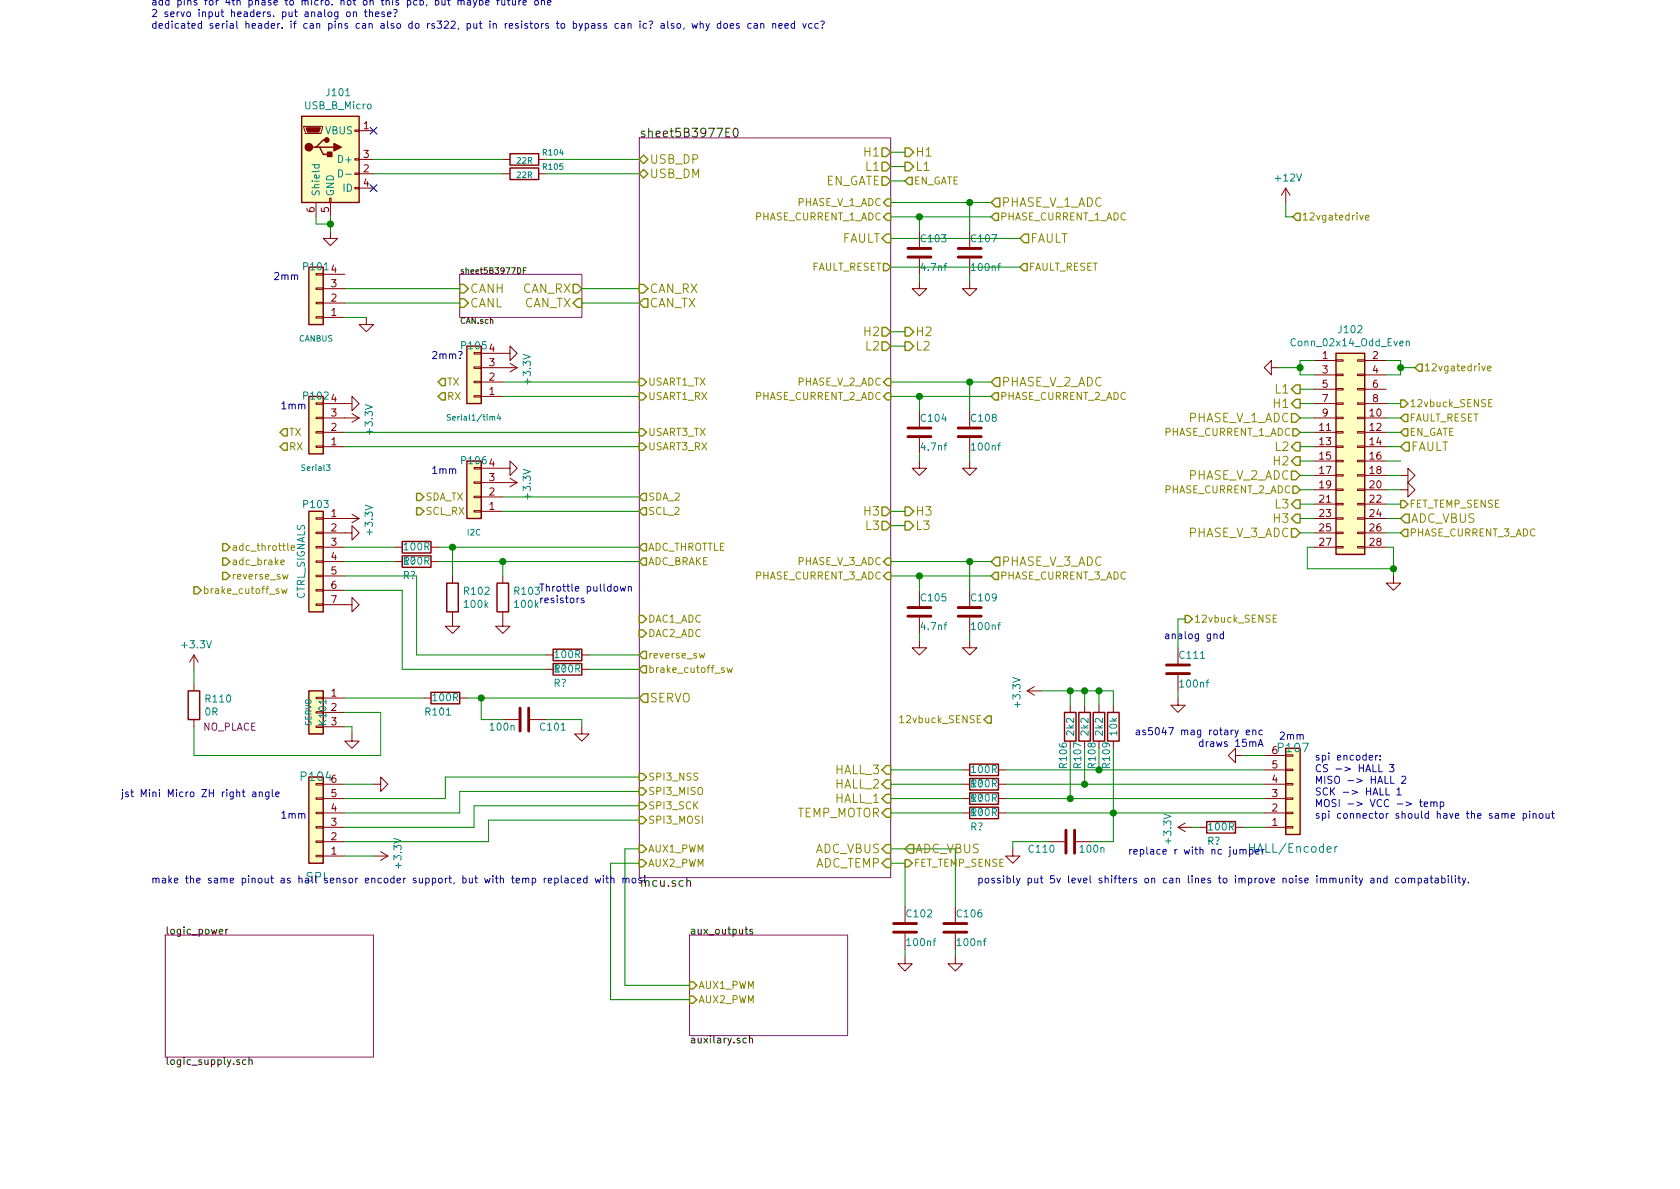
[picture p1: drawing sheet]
<svg xmlns="http://www.w3.org/2000/svg" width="297mm" height="210mm" viewBox="0 0 297 210" stroke-linecap="round" stroke-linejoin="round" font-family="sans-serif">
<g fill="#ffffc2" stroke="#ffffc2" stroke-width=".18">
<path d="M227.3 132.3h2.6v15.3h-2.6z"/>
<path d="M54.6 122.2h2.5v7.6h-2.5z"/>
<path d="M54.6 47.2h2.5v10.2h-2.5z"/>
<path d="M53.3 20.6h10.2v15.2h-10.2z"/>
<path d="M54.6 90.4h2.5v17.8h-2.5z"/>
<path d="M54.6 70.1h2.5v10.2h-2.5z"/>
<path d="M82.5 81.5h2.6v10.2h-2.6z"/>
<path d="M54.6 137.4h2.5v15.2h-2.5z"/>
<path d="M82.5 61.2h2.6v10.2h-2.6z"/>
<path d="M236.2 62.5h5.1v35.5h-5.1z"/>
</g>
<g fill="none" stroke="#840000" stroke-width=".25">
<path d="M53.3 20.6h10.2v15.2h-10.2zM55.9 26h.6l.6 1.3h1.3M56.5 26h2.6M57.8 24.8h-.7l-1.2 1.2h-.7M90.2 27.2h5v2h-5zM90.2 29.7h5v2h-5zM54.6 47.2h2.5v10.2h-2.5zM54.6 70.1h2.5v10.2h-2.5zM82.5 61.2h2.6v10.2h-2.6zM236.2 62.5h5.1v35.5h-5.1zM54.6 90.4h2.5v17.8h-2.5zM71.1 95.8h5.1v2h-5.1z"/>
<path d="M71.1 98.3h5.1v2h-5.1zM82.5 81.5h2.6v10.2h-2.6zM79 103.1h2v5.1h-2zM87.9 103.1h2v5.1h-2zM97.8 114.8h5.1v2h-5.1zM97.8 117.3h5.1v2.1h-5.1zM33.3 122.2h2v5h-2zM54.6 122.2h2.5v7.6h-2.5zM54.6 137.4h2.5v15.2h-2.5zM76.2 122.4h5.1v2.1h-5.1zM171.4 137.7h5.1v2h-5.1zM171.4 135.1h5.1v2.1h-5.1z"/>
<path d="M188.2 126h2v5.1h-2zM190.8 126h2v5.1h-2zM193.3 126h2v5.1h-2zM195.8 126h2.1v5.1h-2.1zM227.3 132.3h2.6v15.3h-2.6zM171.4 142.7h5.1v2.1h-5.1zM171.4 140.2h5.1v2h-5.1zM213.4 145.3h5v2h-5z"/>
</g>
<g fill="none" stroke="#840000" stroke-width=".18">
<path d="M53.7 22.3h3.3v.3l-.2 1h-2.8zM55.9 35.8v2.5M58.3 35h.2v.8h-.2zM58.4 35.8v2.5M62.7 33.1h.8v.3h-.8zM62.7 30.6h.8v.3h-.8zM62.7 28.1h.8v.2h-.8zM62.7 23h.8v.2h-.8zM63.5 28.2h2.5M63.5 30.7h2.5M63.5 23.1h2.5M63.5 33.3h2.5"/>
<path d="M88.9 28.2h1.3M88.9 30.7h1.3M95.2 28.2h1.3M95.2 30.7h1.3M227.3 33.3l-.7 1.2M227.3 33.3v2.5M227.3 33.3l.8 1.2M55.9 48.4h1.2v.2h-1.2zM55.9 50.9h1.2v.3h-1.2zM55.9 53.5h1.2v.2h-1.2zM55.9 56h1.2v.3h-1.2zM57.1 56.1h3.9"/>
<path d="M57.1 53.6h3.9M57.1 51h3.9M57.1 48.5h3.9M58.4 40.9v1.3h1.3l-1.3 1.2-1.3-1.2h1.3M64.8 56.1v1.3h1.2l-1.2 1.3-1.3-1.3h1.3M162.6 49.8v1.2h1.2l-1.2 1.3-1.3-1.3h1.3M162.6 40.9v2.8M162.6 45.7v2.8M171.4 49.8v1.2h1.3l-1.3 1.3-1.2-1.3h1.2M171.4 40.9v2.8M171.4 45.7v2.8M55.9 71.2h1.2v.3h-1.2z"/>
<path d="M55.9 73.8h1.2v.2h-1.2zM55.9 76.3h1.2v.3h-1.2zM55.9 78.9h1.2v.2h-1.2zM57.1 71.4h5.1v-1.3l1.3 1.3-1.3 1.2v-1.2M57.1 79h3.9M57.1 76.4h3.9M57.1 73.9h6.4M62.2 73.1l1.3 .8M63.5 73.9l-1.3 .8M83.8 62.4h1.3v.2h-1.3zM83.8 64.9h1.3v.2h-1.3zM83.8 67.4h1.3v.3h-1.3z"/>
<path d="M83.8 70h1.3v.2h-1.3zM85.1 62.5h5.1v-1.3l1.2 1.3-1.2 1.2v-1.2M85.1 70.1h3.8M85.1 67.6h3.8M85.1 65h6.3M90.2 64.3l1.2 .7M91.4 65l-1.2 .8M162.6 72.6v2.8M162.6 77.5v2.8M171.4 72.6v2.8M171.4 77.5v2.8M224.8 65v-1.3l-1.3 1.3 1.3 1.3v-1.3h1.3"/>
<path d="M232.4 79h3.8M232.4 76.4h3.8M232.4 73.9h3.8M232.4 71.4h3.8M232.4 63.7h3.8M232.4 66.3h3.8M232.4 68.8h3.8M236.2 78.9h1.3v.2h-1.3zM236.2 76.3h1.3v.3h-1.3zM236.2 73.8h1.3v.2h-1.3zM236.2 71.2h1.3v.3h-1.3zM236.2 68.7h1.3v.3h-1.3z"/>
<path d="M236.2 66.2h1.3v.2h-1.3zM236.2 63.6h1.3v.3h-1.3zM240 78.9h1.3v.2h-1.3zM240 76.3h1.3v.3h-1.3zM240 73.8h1.3v.2h-1.3zM240 71.2h1.3v.3h-1.3zM240 68.7h1.3v.3h-1.3zM240 66.2h1.3v.2h-1.3zM240 63.6h1.3v.3h-1.3zM241.3 79h3.8M241.3 76.4h3.8M241.3 73.9h3.8"/>
<path d="M241.3 71.4h3.8M241.3 63.7h3.8M241.3 66.3h3.8M241.3 68.8h3.8M55.9 99.2h1.2v.2h-1.2zM55.9 96.6h1.2v.3h-1.2zM55.9 94.1h1.2v.3h-1.2zM55.9 91.6h1.2v.2h-1.2zM57.1 94.2h5.1v-1.2l1.3 1.2-1.3 1.3v-1.3M57.1 91.7h6.4M57.1 96.8h3.9M57.1 99.3h3.9"/>
<path d="M62.2 90.9l1.3 .8M63.5 91.7l-1.3 .8M69.8 96.8h1.3M69.8 99.3h1.3M76.2 96.8h1.3M76.2 99.3h1.3M83.8 82.7h1.3v.2h-1.3zM83.8 85.2h1.3v.3h-1.3zM83.8 87.8h1.3v.2h-1.3zM83.8 90.3h1.3v.2h-1.3zM85.1 82.8h5.1v-1.3l1.2 1.3-1.2 1.3v-1.3M85.1 85.3h6.3"/>
<path d="M85.1 90.4h3.8M85.1 87.9h3.8M90.2 84.6l1.2 .7M91.4 85.3l-1.2 .8M162.6 81.5v1.3h1.2l-1.2 1.3-1.3-1.3h1.3M171.4 81.5v1.3h1.3l-1.3 1.3-1.2-1.3h1.2M232.4 91.7h3.8M232.4 94.2h3.8M232.4 96.8h3.8M232.4 81.5h3.8M232.4 84.1h3.8M232.4 86.6h3.8"/>
<path d="M232.4 89.1h3.8M236.2 96.6h1.3v.3h-1.3zM236.2 94.1h1.3v.3h-1.3zM236.2 91.6h1.3v.2h-1.3zM236.2 89h1.3v.3h-1.3zM236.2 86.5h1.3v.2h-1.3zM236.2 83.9h1.3v.3h-1.3zM236.2 81.4h1.3v.3h-1.3zM240 96.6h1.3v.3h-1.3zM240 94.1h1.3v.3h-1.3zM240 91.6h1.3v.2h-1.3zM240 89h1.3v.3h-1.3z"/>
<path d="M240 86.5h1.3v.2h-1.3zM240 83.9h1.3v.3h-1.3zM240 81.4h1.3v.3h-1.3zM241.3 91.7h3.8M241.3 94.2h3.8M241.3 96.8h3.8M241.3 81.5h3.8M241.3 84.1h3.8M241.3 86.6h3.8M241.3 89.1h3.8M247.6 84.1h1.3v-1.3l1.3 1.3-1.3 1.2v-1.2M247.6 86.6h1.3v-1.3l1.3 1.3-1.3 1.3v-1.3"/>
<path d="M34.3 115.8v2.6M34.3 115.8l-.8 1.3M34.3 115.8l.8 1.3M55.9 106.8h1.2v.3h-1.2zM55.9 104.3h1.2v.2h-1.2zM55.9 101.7h1.2v.3h-1.2zM57.1 106.9h5.1v-1.2l1.3 1.2-1.3 1.3v-1.3M57.1 101.8h3.9M57.1 104.4h3.9M80 108.2v2.5h1.3l-1.3 1.3-1.3-1.3h1.3M80 101.8v1.3M88.9 108.2v2.5h1.3l-1.3 1.3-1.3-1.3h1.3"/>
<path d="M88.9 101.8v1.3M96.5 115.8h1.3M96.5 118.4h1.3M102.9 115.8h1.2M102.9 118.4h1.2M162.6 113.3v1.2h1.2l-1.2 1.3-1.3-1.3h1.3M162.6 104.4v2.8M162.6 109.2v2.8M171.4 113.3v1.2h1.3l-1.3 1.3-1.2-1.3h1.2M171.4 104.4v2.8M171.4 109.2v2.8M208.3 114.5v2.8"/>
<path d="M208.3 119.4v2.8M246.4 101.8v1.3h1.2l-1.2 1.3-1.3-1.3h1.3M34.3 120.9v1.3M34.3 127.2v1.3M55.9 128.4h1.2v.2h-1.2zM55.9 123.3h1.2v.3h-1.2zM57.1 138.7h3.9M57.1 123.4h3.9M57.1 126h3.9M57.1 128.5h3.9M62.2 129.8v1.3h1.3l-1.3 1.2-1.2-1.2h1.2M66 138.7h1.3v1.2l1.3-1.2-1.3-1.3v1.3"/>
<path d="M74.9 123.4h1.3M81.3 123.4h1.2M88.9 127.2h2.8M93.7 127.2h2.8M102.9 128.5v1.3h-1.3l1.3 1.3 1.2-1.3h-1.2M170.2 138.7h1.2M170.2 136.1h1.2M176.5 138.7h1.3M176.5 136.1h1.3M181.6 122.2h2.5M181.6 122.2l1.3 .7M182.9 121.4l-1.3 .8"/>
<path d="M189.2 124.7v1.3M191.8 124.7v1.3M194.3 124.7v1.3M196.8 124.7v1.3M208.3 123.4v1.3h1.2l-1.2 1.3-1.3-1.3h1.3M218.4 133.6v1.3l-1.2-1.3 1.2-1.3v1.3h1.3M223.5 138.7h3.8M223.5 136.1h3.8M223.5 133.6h3.8M227.3 136h1.3v.3h-1.3zM227.3 138.6h1.3v.2h-1.3zM55.9 141.1h1.2v.2h-1.2z"/>
<path d="M55.9 143.6h1.2v.3h-1.2zM55.9 146.2h1.2v.2h-1.2zM55.9 148.7h1.2v.3h-1.2zM55.9 151.3h1.2v.2h-1.2zM57.1 146.3h3.9M57.1 143.8h3.9M57.1 141.2h3.9M57.1 148.8h3.9M57.1 151.4h3.9M66 151.4h2.6M67.3 150.6l1.3 .8M68.6 151.4l-1.3 .7"/>
<path d="M170.2 143.8h1.2M170.2 141.2h1.2M176.5 143.8h1.3M176.5 141.2h1.3M179.1 150.1v1.3h1.2l-1.2 1.2-1.3-1.2h1.3M185.4 148.8h2.8M190.2 148.8h2.8M208.3 146.3h2.5M208.3 146.3l1.2 .8M209.5 145.5l-1.2 .8M212.1 146.3h1.3M218.4 146.3h1.3"/>
<path d="M223.5 146.3h3.8M223.5 143.8h3.8M223.5 141.2h3.8M227.3 141.1h1.3v.2h-1.3zM227.3 143.6h1.3v.3h-1.3zM227.3 146.2h1.3v.2h-1.3zM160 169.2v1.2h1.3l-1.3 1.3-1.3-1.3h1.3M160 160.3v2.8M160 165.1v2.8M168.9 169.2v1.2h1.3l-1.3 1.3-1.3-1.3h1.3M168.9 160.3v2.8M168.9 165.1v2.8"/>
</g>
<path d="M55.2 29.1h1.2M55.7 29.1l-.1 .4 .2 .2 .6-.1v-.5M59.9 30a.64 .64 0 0 1 .7 .7 .64 .64 0 0 1-.7 .6zM61.1 30.8h1M79.7 73.3l-.6 .1a.42 .42 0 0 0 .5 .5v.4h-.5M88.2 73.2l-.3 .8h.6M88.4 73.6v.7M248.6 60.4l.2-.1 .3 .1 .1 .8M248.6 60.3v.9M236 149.7v1M236.5 149.7l-.3 .1-.2 .2" fill="none" stroke="#008484" stroke-width=".18"/>
<path d="M113 24.4h44.5v130.8h-44.5zM81.3 48.5h21.6v7.6h-21.6zM29.2 165.3h36.8v21.6h-36.8zM121.9 165.3h28v17.8h-28z" fill="none" stroke="#840084" stroke-width=".18"/>
<g fill="none" stroke="#000" stroke-width=".18">
<path d="M128.3 23.4h.6M129.1 22.7h-.8v1.5h.8M129.8 22.8l.3-.1a.97 .97 0 0 1 0 1.5 .84 .84 0 0 1-.3-1.4zM91.5 47.3a.51 .51 0 0 1 .6 .5 .51 .51 0 0 1-.6 .6zM92.5 47.8h.4M93 47.3h-.5v1.1M121.4 155.8h.1a.37 .37 0 0 1 .6 .1v.8M38.8 164.7l.6-.1-.1-.2-.4-.1-.1 .2v.6h.5M39.9 164.3v.9M40.3 164.3l-.3 .1-.1 .2M131.7 164.3h.5M131.9 163.9v1.1l.3 .2"/>
<path d="M133 164.4l-.3-.1-.1 .2v.2l.4 .1v.3h-.4M43.5 187.4h-.4l-.2 .2 .1 .6h.5M44 187.5l.2-.1h.3l.1 .8M44 187v1.2M132 183.6h-.4l-.2 .2 .1 .6h.5M132.5 183.7l.2-.1h.3v.8M132.5 183.2v1.2"/>
</g>
<g fill="none" stroke="#848400" stroke-width=".25">
<path d="M113 30.7l.8-.7 .8 .7-.8 .8zM113 28.2l.8-.8 .8 .8-.8 .8zM156 28.7h.7l.8 .8-.8 .7h-.7zM156 26.2h.7l.8 .7-.8 .8h-.7zM156 31.2h.7l.8 .8-.8 .8h-.7zM156.8 35.2h.7v1.2h-.7l-.6-.6zM156.8 37.7h.7v1.3h-.7l-.6-.7zM160 28.7h.8l.7 .8-.7 .7h-.8zM160 26.2h.8l.7 .7-.7 .8h-.8zM160.7 31.4h.6v1.2h-.6l-.7-.6zM175.3 38.3l.6-.6h.6v1.3h-.6zM176 35h.8v1.6h-.8l-.7-.8z"/>
<path d="M229.2 37.7h.7v1.3h-.7l-.6-.7zM81.3 50.3h.7l.8 .7-.8 .8h-.7zM81.3 52.8h.7l.8 .8-.8 .8h-.7zM101.3 50.3h.8l.8 .7-.8 .8h-.8zM102.1 52.8h.8v1.6h-.8l-.8-.8zM113 50.3h.8l.8 .7-.8 .8h-.8zM113.8 52.8h.8v1.6h-.8l-.8-.8zM156 42.2l.7-.8h.8v1.5h-.8zM156 57.9h.7l.8 .8-.8 .7h-.7zM156.2 46.6h.6l.7 .6-.7 .7h-.6zM160 57.9h.8l.7 .8-.7 .7h-.8zM180.3 42.2l.8-.8h.8v1.5h-.8z"/>
<path d="M181 46.6h.6v1.3h-.6l-.7-.7zM50.2 78.4h.6v1.2h-.6l-.7-.6zM50.2 75.8h.6v1.3h-.6l-.7-.7zM77.5 70.1l.6-.6h.6v1.2h-.6zM78.1 66.9h.6v1.3h-.6l-.6-.6zM113 78.4h.7l.6 .6-.6 .6h-.7zM113 75.8h.7l.6 .6-.6 .7h-.7zM113 69.5h.7l.6 .6-.6 .6h-.7zM113 66.9h.7l.6 .7-.6 .6h-.7zM156 60.4h.7l.8 .8-.8 .8h-.7zM156.8 66.9h.7v1.3h-.7l-.6-.6zM156.8 69.5h.7v1.2h-.7l-.6-.6z"/>
<path d="M160 60.4h.8l.7 .8-.7 .8h-.8zM175.3 70.1l.6-.6h.6v1.2h-.6zM176 66.8h.8v1.5h-.8l-.7-.7zM228.3 73.1h.8l.8 .8-.8 .8h-.8zM228.6 75.8h.6l.7 .6-.7 .7h-.6zM229.1 78.2h.8v1.6h-.8l-.8-.8zM229.1 68.1h.8v1.5h-.8l-.8-.8zM229.1 70.6h.8v1.5h-.8l-.8-.7zM247.6 76.4l.7-.6h.6v1.3h-.6zM247.6 70.7h.7l.6 .7-.6 .6h-.7zM248.3 73.3h.6v1.2h-.6l-.7-.6zM248.4 78.2h.8v1.6h-.8l-.8-.8z"/>
<path d="M250.2 65l.6-.6h.7v1.3h-.7zM39.4 96.1h.6l.6 .7-.6 .6h-.6zM39.4 98.7h.6l.6 .6-.6 .6h-.6zM73.7 87.2h.6l.6 .7-.6 .6h-.6zM73.7 89.8h.6l.6 .6-.6 .7h-.6zM113.7 87.2h.6v1.3h-.6l-.7-.6zM113.7 89.8h.6v1.3h-.6l-.7-.7zM113.7 96.1h.6v1.3h-.6l-.7-.6zM113.7 98.7h.6v1.2h-.6l-.7-.6zM156 92.2h.7l.8 .8-.8 .7h-.7zM156 89.7h.7l.8 .7-.8 .8h-.7zM156.8 98.7h.7v1.2h-.7l-.6-.6z"/>
<path d="M160 92.2h.8l.7 .8-.7 .7h-.8zM160 89.7h.8l.7 .7-.7 .8h-.8zM176 98.5h.8v1.6h-.8l-.7-.8zM228.3 83.3h.8l.8 .8-.8 .7h-.8zM228.3 93.5h.8l.8 .7-.8 .8h-.8zM228.6 86h.6l.7 .6-.7 .6h-.6zM229.1 88.4h.8v1.5h-.8l-.8-.8zM229.1 90.9h.8v1.6h-.8l-.8-.8zM229.1 80.8h.8v1.5h-.8l-.8-.8zM247.6 88.5h.7l.6 .6-.6 .7h-.7zM248.3 93.6h.6v1.3h-.6l-.7-.7zM248.4 90.9h.8v1.6h-.8l-.8-.8z"/>
<path d="M34.3 103.8h.6l.7 .6-.7 .6h-.6zM39.4 101.2h.6l.6 .6-.6 .7h-.6zM113 108.8h.7l.6 .7-.6 .6h-.7zM113 111.4h.7l.6 .6-.6 .6h-.7zM113.7 115.2h.6v1.3h-.6l-.7-.7zM113.7 117.7h.6v1.3h-.6l-.7-.6zM156.8 101.2h.7v1.3h-.7l-.6-.7zM175.3 101.8l.6-.6h.6v1.3h-.6zM209.5 108.8h.7l.6 .7-.6 .6h-.7zM113 139.3h.7l.6 .6-.6 .7h-.7zM113 136.8h.7l.6 .6-.6 .6h-.7zM113.8 122.7h.8v1.5h-.8l-.8-.8z"/>
<path d="M156 136.1l.7-.7h.8v1.5h-.8zM156.7 137.9h.8v1.5h-.8l-.7-.7zM174.6 126.6h.7v1.3h-.7l-.6-.7zM113 144.4h.7l.6 .6-.6 .7h-.7zM113 141.9h.7l.6 .6-.6 .6h-.7zM113 149.5h.7l.6 .6-.6 .6h-.7zM113 152h.7l.6 .6-.6 .7h-.7zM156.7 140.5h.8v1.5h-.8l-.7-.8zM156.7 143h.8v1.5h-.8l-.7-.7zM156.7 151.9h.8v1.5h-.8l-.7-.8zM156.7 149.3h.8v1.6h-.8l-.7-.8zM160 152h.7l.6 .6-.6 .7h-.7z"/>
<path d="M160.8 149.3h.7v1.6h-.7l-.8-.8zM121.9 173.6h.7l.6 .6-.6 .7h-.7zM121.9 176.1h.7l.6 .7-.6 .6h-.7z"/>
</g>
<g fill="none" stroke="#008400" stroke-width=".18">
<path d="M55.9 38.3v1.3h2.5M58.4 38.3v2.6M66 30.7h22.9M66 28.2h22.9M96.5 30.7h16.5M96.5 28.2h16.5M157.5 38.3h17.8M157.5 35.8h17.8M157.5 26.9h2.5M157.5 29.5h2.5M157.5 32h2.5M162.6 38.3v2.6"/>
<path d="M171.4 35.8v5.1M227.3 35.8v2.5h1.3M61 53.6h20.3M61 51h20.3M61 56.1h3.8M102.9 53.6h10.1M102.9 51h10.1M157.5 58.7h2.5M157.5 42.2h22.8M157.5 47.2h22.8M162.6 48.5v1.3M171.4 48.5v1.3"/>
<path d="M61 76.4h52M61 79h52M88.9 67.6h24.1M88.9 70.1h24.1M157.5 67.6h17.8M157.5 70.1h17.8M157.5 61.2h2.5M162.6 70.1v2.5M171.4 67.6v5M226.1 65h3.8M229.9 76.4h2.5M229.9 79h2.5"/>
<path d="M229.9 73.9h2.5M229.9 71.4h2.5M229.9 68.8h2.5M232.4 63.7h-2.5v2.6h2.5M245.1 76.4h2.5M245.1 79h2.5M245.1 73.9h2.5M245.1 71.4h2.5M245.1 63.7h2.5v2.6h-2.5M247.6 65h2.6M61 96.8h8.8M61 99.3h8.8"/>
<path d="M77.5 96.8h35.5M77.5 99.3h35.5M80 96.8v5M88.9 99.3v2.5M88.9 87.9h24.1M88.9 90.4h24.1M157.5 99.3h17.8M157.5 90.4h2.5M157.5 93h2.5M162.6 80.3v1.2M171.4 80.3v1.2M171.4 99.3v5.1"/>
<path d="M229.9 81.5h2.5M229.9 84.1h2.5M229.9 86.6h2.5M229.9 89.1h2.5M229.9 91.7h2.5M229.9 94.2h2.5M232.4 96.8h-1.3v3.8h15.3M245.1 96.8h1.3v5M245.1 81.5h2.5M245.1 84.1h2.5M245.1 86.6h2.5M245.1 89.1h2.5"/>
<path d="M245.1 91.7h2.5M245.1 94.2h2.5M34.3 118.4v2.5M61 101.8h12.7v14h22.8M61 104.4h10.1v14h25.4M104.1 115.8h8.9M104.1 118.4h8.9M157.5 101.8h17.8M162.6 101.8v2.6M162.6 112v1.3M171.4 112v1.3M209.5 109.5h-1.2v5"/>
<path d="M61 126h6.3v7.6h-33v-5.1M61 138.7h5M61 123.4h13.9M61 128.5h1.2v1.3M82.5 123.4h30.5M85.1 123.4v3.8h3.8M96.5 127.2h6.4v1.3M113 137.4h-34.3v3.8h-17.7M113 139.9h-31.7v3.9h-20.3M157.5 136.1h12.7M157.5 138.7h12.7M177.8 136.1h45.7"/>
<path d="M177.8 138.7h45.7M184.1 122.2h12.7v2.5M189.2 122.2v2.5M189.2 132.3v8.9M191.8 122.2v2.5M191.8 132.3v6.4M194.3 122.2v2.5M194.3 132.3v3.8M196.8 132.3v16.5h-3.8M208.3 122.2v1.2M219.7 133.6h3.8M61 151.4h5"/>
<path d="M113 145h-26.6v3.8h-25.4M113 142.5h-29.2v3.8h-22.8M113 150.1h-2.5v24.1h11.4M113 152.6h-5.1v24.2h14M157.5 141.2h12.7M157.5 143.8h12.7M157.5 150.1h11.4v10.2M157.5 152.6h2.5v7.7M177.8 141.2h45.7M177.8 143.8h45.7M185.4 148.8h-6.3v1.3M210.8 146.3h1.3"/>
<path d="M219.7 146.3h3.8M160 167.9v1.3M168.9 167.9v1.3"/>
</g>
<g fill="none" stroke="#840000" stroke-width=".51">
<path d="M160.5 45.5h4.1M160.5 43.9h4.1M169.4 45.5h4.1M169.4 43.9h4.1M160.5 77.2h4.1M160.5 75.7h4.1M169.4 77.2h4.1M169.4 75.7h4.1M160.5 109h4.1M160.5 107.4h4.1M169.4 109h4.1M169.4 107.4h4.1"/>
<path d="M206.2 119.1h4.1M206.2 117.6h4.1M91.9 125.2v4.1M93.5 125.2v4.1M188.5 146.8v4.1M190 146.8v4.1M158 164.8h4.1M158 163.3h4.1M166.9 164.8h4M166.9 163.3h4"/>
</g>
<g fill="#008400" stroke="#008400" stroke-width=".25">
<circle cx="194.3" cy="136.1" r=".51"/>
<circle cx="191.8" cy="138.7" r=".51"/>
<circle cx="189.2" cy="141.2" r=".51"/>
<circle cx="58.4" cy="39.6" r=".51"/>
<circle cx="196.9" cy="143.8" r=".51"/>
<circle cx="85.1" cy="123.4" r=".51"/>
<circle cx="189.2" cy="122.2" r=".51"/>
<circle cx="191.8" cy="122.2" r=".51"/>
<circle cx="194.3" cy="122.2" r=".51"/>
<circle cx="80" cy="96.8" r=".51"/>
<circle cx="88.9" cy="99.3" r=".51"/>
<circle cx="246.4" cy="100.6" r=".51"/>
<circle cx="171.5" cy="99.3" r=".51"/>
<circle cx="171.5" cy="67.6" r=".51"/>
<circle cx="171.5" cy="35.8" r=".51"/>
<circle cx="162.6" cy="101.8" r=".51"/>
<circle cx="162.6" cy="38.3" r=".51"/>
<circle cx="162.6" cy="70.1" r=".51"/>
<circle cx="247.7" cy="65" r=".51"/>
<circle cx="229.9" cy="65" r=".51"/>
</g>
<g fill="none" stroke="#0000c2" stroke-width=".18">
<path d="M84.8 0v.9M88 -.1v1M89.9 0v.7l.3 .2M61.4 2.2l.3-.1 .2 .2v.4l-.2 .2h-.3l-.1-.2zM62.5 2.2l.2-.1 .3 .1v.7M62.5 2.1v.8M64.4 2.1h.5M64.6 1.7v1.1l.3 .1M65.3 2.2l.2-.1 .3 .1 .1 .7M65.3 1.7v1.2M66.4 2.5l.6-.1v-.2l-.4-.1-.2 .2 .1 .6h.5M68 2.2l-.3-.1-.2 .2 .1 .2 .4 .1v.3h-.5"/>
<path d="M68.5 2.5l.6-.1v-.2l-.4-.1-.2 .2 .1 .6h.5M69.6 1.7h.4l.2 .1-.4 .7M69.8 2.8v.1M81.5 .2l.2-.1h.3l.1 .8M82.7 .1h.5v.8M83.2 .3l-.4 .1-.2 .2 .1 .2h.5M83.7 .1l.3 .8M84.3 .1l-.4 1.1-.2 .1M84.8 .1h.3l.3 .2-.1 .5h-.5M85.9 .5l.6-.2-.1-.2h-.3l-.2 .1v.6h.5M87.8 .1h.5M88.7 .1l.1 .7 .3 .1 .2-.1"/>
<path d="M89.3 .1v.8M89.7 .1h.5M90.6 .1l.1 .7 .3 .1 .1-.1M91.1 .1v.8M91.7 .1v.8M92.1 .1l-.4 .2M92.5 .5l.6-.2-.1-.2h-.3l-.2 .1v.6h.5M94.6 .1h.3l.3 .2-.1 .5-.3 .1-.2-.1-.1-.5zM95.7 .2l.2-.1h.3l.1 .8M95.7 .1v.8M96.8 .5l.6-.2v-.2h-.4l-.2 .1 .1 .6h.5M119.7 4.3l.2-.1 .4 .1v.5l-.1 .1-.3 .1-.2-.1z"/>
<path d="M121 4.9l-.2 .3M122.4 4.2l.2 .8 .2-.6 .3 .6 .2-.8M123.8 4.3l.2-.1h.3v.8M123.8 3.7v1.3M124.8 4.2l.3 .8M125.4 4.2l-.4 1.1-.2 .1M127.4 4.2h-.3l-.3 .2 .1 .5h.5M127.4 3.7v1.3M128.1 4.2h.3l.2 .1-.1 .6-.3 .1-.2-.2zM129.1 4.6l.6-.1v-.3h-.4l-.2 .1 .1 .6h.5M130.7 4.2h-.3l-.2 .1 .1 .2 .4 .1v.3h-.5M132.8 4.2h-.4l-.2 .2 .1 .5h.5"/>
<path d="M133.3 4.2h.5l.1 .8M133.9 4.5h-.4l-.2 .2v.2h.6M134.5 4.3l.2-.1h.3l.1 .8M134.5 4.2v.8M136.6 4.3l.2-.1h.3l.1 .8M136.6 4.2v.8M137.7 4.6l.6-.1v-.3h-.4l-.2 .1 .1 .6h.5M138.8 4.6l.6-.1-.1-.3h-.3l-.2 .1 .1 .6h.4M140.5 4.2h-.4l-.2 .2 .1 .5h.5M140.5 3.7v1.3M141.9 4.2l.3 .8 .3-.8M143.6 4.2h-.4l-.2 .2 .1 .5h.5"/>
<path d="M144.7 4.2h-.4l-.2 .2 .1 .5h.5M145.1 3.8l.5-.1 .1 .2-.3 .6M145.4 4.9v.1M81.1 62.2l.4-.1 .2 .2-.3 .6M103.2 105.8h-.3l-.2 .1 .1 .2 .4 .1v.3h-.5M109.7 103.7l.2 .8 .2-.6 .3 .6 .2-.8M111.1 103.8l.2-.1 .3 .1v.7M111.1 103.7v.8M214.6 112.2l.2-.1 .3 .1 .1 .7M216.3 112.2l-.3-.1-.3 .2 .1 .6h.5M216.3 111.7v1.2M43 139.6v1.1l.3 .2"/>
<path d="M48.1 139.6v1.1l.2 .2M200.9 129.2h.5l.1 .7M201.5 129.4l-.4 .1-.2 .1v.3h.6M202.5 129.2l-.3-.1-.2 .2 .1 .2 .4 .1v.3h-.5M203.7 128.7h-.6l-.1 .6 .5-.1 .3 .2v.3l-.3 .2-.5-.1M212.7 131.2h-.4l-.2 .2 .1 .5h.5M223.2 129.2l-.4-.1-.2 .2 .1 .6h.5M242.1 134l.6-.1-.1-.3h-.3l-.2 .2v.6h.5M243.2 133.6v.8M243.6 133.6l-.4 .2M243.8 135.2v1.3h.6M244 134.3v.1"/>
<path d="M244 133.6v.2M245.1 139.3v1.3h.6M245.7 135.2h.8l-.5 .5 .4 .1 .1 .4-.3 .3-.5-.2M245.9 137.3v1.2h.6M247 139.7l.3-.4v1.3M247.8 137.4l.5-.1 .3 .3-.8 .9h.8M42.8 140h.5M44.7 140.1h.5v.8M45.2 140.4h-.4l-.2 .2 .2 .3 .4-.1M45.8 140.2l.2-.2 .3 .1 .1 .8M45.8 140v.9M47.5 140v1.1l-.2 .2-.3-.1"/>
<path d="M47.5 140.1l-.3-.1-.3 .3 .1 .5h.5M48.7 140.5l.7-.1-.1-.3-.4-.1-.2 .2 .1 .6h.5M96.2 155.3v.8M96.6 155.3l-.4 .2M97 155.7l.6-.1-.1-.3h-.4l-.1 .2v.6h.5M98.1 155.3h.4l.2 .2-.1 .6h-.5M98.1 155.3v1.3M99.2 154.9v1.1l.2 .1M99.9 155.3h.5l.1 .8M100.5 155.6h-.5l-.2 .2 .1 .3h.6M101.6 155.3h-.4l-.2 .2 .1 .6h.5M102.1 155.7l.6-.1-.1-.3h-.3l-.2 .2 .1 .6h.4"/>
<path d="M103.8 155.3h-.4l-.2 .2 .1 .6h.5M103.8 154.9v1.2M105.2 155.3l.3 .8 .2-.6 .3 .6 .2-.8M106.7 154.9v.1M106.7 155.3v.8M107.1 155.3h.5M107.3 154.9v1.1l.3 .1M108 155.4l.2-.1h.3l.1 .8M108 154.9v1.2M110.1 155.4l.2-.1h.3l.1 .8M110.1 155.3v.8M110.7 155.5l.1-.2h.4v.8"/>
<path d="M111.8 155.4l.2-.1h.3l.1 .2-.1 .6h-.3l-.2-.1zM219.2 150.3l.2-.1 .3 .1 .1 .7M219.2 150.2v.8M219.8 150.4l.2-.2 .3 .1v.7M240.9 155.3l-.4 1.1-.2 .2M242.4 155.3h.5v.8M242.9 155.6h-.4l-.2 .2 .1 .3h.5M243.5 155.4l.2-.1h.3l.1 .8M243.5 155.3v.8M245.2 155.3h-.3l-.3 .2 .2 .6h.4M245.2 154.9v1.2M247 140.6h.7"/>
<path d="M247.3 155.3h-.3l-.3 .2 .2 .6h.4M248 155.3h.3l.1 .1v.7h-.3l-.3-.2zM249 155.4l.2-.1h.3l.1 .8M249 155.3v.8M249.6 155.5l.2-.2h.3v.8M250.7 155.3h.4l.2 .2-.1 .6h-.5M250.7 155.3v1.3M251 141.8h.5M251.2 141.4v1.1l.3 .1M251.8 142.2l.6-.1v-.2l-.4-.1-.2 .2 .1 .6h.5M251.9 155.3h.5v.8M252.4 155.6h-.4l-.2 .2 .1 .3h.5"/>
<path d="M252.9 155.3h.4M253 141.9l.2-.1 .3 .1v.7M253 141.8v.8M253 154.9v1.1l.3 .1M253.5 142l.2-.2 .3 .1 .1 .7M253.8 155.3h.5v.8M254.3 155.6h-.4l-.2 .2 .2 .3h.4M254.7 141.9l.3-.1 .3 .2-.2 .6h-.4M254.7 141.8v1.3M254.9 155.3h.4l.2 .2-.1 .6h-.5M254.9 154.9v1.2M256.1 154.9v.1"/>
<path d="M256.1 155.3v.8M256.7 154.9v1.1l.1 .1M257.3 154.9v.1M257.3 155.3v.8M257.8 155.3h.4M257.9 154.9v1.1l.3 .1M258.5 155.3l.4 .8M259.2 155.3l-.5 1.1-.2 .2M259.6 156v.1M266.1 144l.2-.1h.3v.8M267.2 144.3l.6-.1-.1-.3h-.3l-.2 .1 .1 .6h.4M269.3 143.9h.4l.2 .2-.1 .5h-.5"/>
<path d="M269.3 143.9v1.2M270.5 143.4v.2M270.5 143.9v.8M271.1 144l.1-.1h.4v.8M271.1 143.9v.8M272.3 143.9h.3l.2 .2-.1 .5-.3 .1-.3-.2zM273.4 143.9v.7l.3 .1 .2-.1M273.9 143.9v.8M274.3 143.9h.5M274.5 143.4v1.1l.3 .2"/>
</g>
<g fill="#840000" stroke="#840000" stroke-width=".25">
<path d="M57.9 26.9h.8v.8h-.8z"/>
<path d="M59.1 25.4l1.2 .6-1.2 .7z"/>
<circle cx="54.6" cy="26" r=".63"/>
<circle cx="57.8" cy="24.8" r=".38"/>
</g>
<path d="M54.1 22.6h2.5l-.2 .8h-2z" fill="#840000" stroke="#840000" stroke-width=".18"/>
<path d="M65.4 32.7l1.2 1.2M65.4 22.5l1.2 1.2M66.6 32.7l-1.2 1.2M66.6 22.5l-1.2 1.2" fill="none" stroke="#000084" stroke-width=".18"/>
<g fill="none" stroke="#848400" stroke-width=".18">
<path d="M240.4 38.1l.3 .8 .3-.8M241.4 38.5l.6-.1v-.3h-.4l-.2 .1 .1 .7h.5M262 64.7l.3 .9 .3-.9M263 65.1l.6-.1v-.2l-.4-.1-.2 .2 .1 .6h.5M263.2 71.3h.4M263.8 70.7h-.6v1.2h.6M49.7 99.4l.6-.1-.1-.2-.3-.1-.2 .2v.6h.5M50.9 96.1v1l.2 .2M51.5 96.9l.6-.1-.1-.3h-.3l-.2 .2v.6h.5M49.3 104.2l-.3-.1-.2 .2 .1 .2 .4 .1v.3h-.5M49.8 104.1l.2 .8 .3-.6 .2 .6 .2-.8M50 101.6l.2 .8 .2-.6 .3 .6 .2-.8"/>
<path d="M123.6 115.5l.3 .9 .2-.6 .3 .6 .2-.9M128 118.1h-.3l-.1 .2v.1l.4 .2v.3h-.4M128.5 118.1l.3 .8 .2-.6 .3 .6 .2-.8M225.1 109.4h.4M225.7 108.8h-.6v1.2h.6M159.1 126.9l.3-.4v1.3M159.1 127.8h.7"/>
</g>
<g font-size="2.1">
<text x="113" y="24.3">sheet5B3977E0</text>
<text x="113" y="156.8">mcu.sch</text>
</g>
<g font-size="2.1" fill="#848400">
<text x="114.8" y="29">USB_DP</text>
<text x="153" y="27.7">H1</text>
<text x="161.8" y="27.7">H1</text>
<text x="114.8" y="31.5">USB_DM</text>
<text x="145.7" y="32.8">EN_GATE</text>
<text x="153.2" y="30.2">L1</text>
<text x="161.8" y="30.2">L1</text>
<text x="177" y="36.6">PHASE_V_1_ADC</text>
<text x="148.7" y="42.9">FAULT</text>
<text x="182.1" y="42.9">FAULT</text>
<text x="83.1" y="51.8">CANH</text>
<text x="92.4" y="51.8">CAN_RX</text>
<text x="114.8" y="51.8">CAN_RX</text>
<text x="83.1" y="54.4">CANL</text>
<text x="92.6" y="54.4">CAN_TX</text>
<text x="114.8" y="54.4">CAN_TX</text>
<text x="153" y="59.4">H2</text>
<text x="161.8" y="59.4">H2</text>
<text x="153.2" y="62">L2</text>
<text x="161.8" y="62">L2</text>
<text x="177" y="68.3">PHASE_V_2_ADC</text>
<text x="225.6" y="69.6">L1</text>
<text x="210.1" y="74.7">PHASE_V_1_ADC</text>
<text x="225.4" y="72.1">H1</text>
<text x="225.4" y="82.3">H2</text>
<text x="225.6" y="79.8">L2</text>
<text x="249.4" y="79.8">FAULT</text>
<text x="210.1" y="84.8">PHASE_V_2_ADC</text>
<text x="225.6" y="89.9">L3</text>
<text x="153" y="91.2">H3</text>
<text x="153.2" y="93.7">L3</text>
<text x="161.8" y="93.7">L3</text>
<text x="161.8" y="91.2">H3</text>
<text x="210.1" y="95">PHASE_V_3_ADC</text>
<text x="225.4" y="92.5">H3</text>
<text x="249.4" y="92.5">ADC_VBUS</text>
<text x="177" y="100.1">PHASE_V_3_ADC</text>
<text x="114.8" y="124.2">SERVO</text>
<text x="147.7" y="136.9">HALL_3</text>
<text x="147.7" y="142">HALL_1</text>
<text x="147.7" y="139.4">HALL_2</text>
<text x="140.7" y="144.5">TEMP_MOTOR</text>
<text x="144" y="153.4">ADC_TEMP</text>
<text x="144" y="150.9">ADC_VBUS</text>
<text x="161.8" y="150.9">ADC_VBUS</text>
</g>
<g font-size="2.1" fill="#008484">
<text x="226.1" y="133">P107</text>
<text x="53.4" y="138.1">P104</text>
</g>
<g font-size="2.1" fill="#0000c2">
<text x="54.2" y="155.9">SPI</text>
<text x="221.2" y="150.8">HALL/Encoder</text>
</g>
<g font-size="1.8" fill="#0000c2">
<text x="26.7" y="1">add pins for 4th phase to micro. not on this pcb, but maybe future one</text>
<text x="26.7" y="3">2 servo input headers. put analog on these?</text>
<text x="26.7" y="5.1">dedicated serial header. if can pins can also do rs322, put in resistors to bypass can ic? also, why does can need vcc?</text>
<text x="48.3" y="49.5">2mm</text>
<text x="76.2" y="63.5">2mm?</text>
<text x="49.5" y="72.4">1mm</text>
<text x="76.2" y="83.8">1mm</text>
<text x="95.2" y="104.6">Throttle pulldown</text>
<text x="95.2" y="106.7">resistors</text>
<text x="205.7" y="113">analog gnd</text>
<text x="204.4" y="130">as5047 mag rotary enc</text>
<text x="226.1" y="130.8">2mm</text>
<text x="213.1" y="132.1">draws 15mA</text>
<text x="232.4" y="134.5">spi encoder:</text>
<text x="232.4" y="136.5">CS -&gt; HALL 3</text>
<text x="20.8" y="141">jst Mini Micro ZH right angle</text>
<text x="232.4" y="138.6">MISO -&gt; HALL 2</text>
<text x="232.4" y="140.7">SCK -&gt; HALL 1</text>
<text x="232.4" y="142.7">MOSI -&gt; VCC -&gt; temp</text>
<text x="49.5" y="144.8">1mm</text>
<text x="232.4" y="144.8">spi connector should have the same pinout</text>
<text x="199.4" y="151.1">replace r with nc jumper</text>
<text x="26.7" y="156.2">make the same pinout as hall sensor encoder support, but with temp replaced with mosi</text>
<text x="172.7" y="156.2">possibly put 5v level shifters on can lines to improve noise immunity and compatability.</text>
</g>
<g font-size="1.8" fill="#008484">
<text x="57.9" y="17">J101</text>
<text x="54" y="19.3">USB_B_Micro</text>
<text x="57.6" y="23.7">VBUS</text>
<text x="60.2" y="28.8">D+</text>
<text x="56.5" y="34.8" transform="rotate(-90 56.5 34.8)">Shield</text>
<text x="59.1" y="34.8" transform="rotate(-90 59.1 34.8)">GND</text>
<text x="60.7" y="33.9">ID</text>
<text x="225.6" y="32.1">+12V</text>
<text x="53.8" y="47.8">P101</text>
<text x="163" y="42.8">C103</text>
<text x="163" y="47.9">4.7nf</text>
<text x="171.9" y="42.8">C107</text>
<text x="172" y="47.9">100nf</text>
<text x="236.8" y="58.9">J102</text>
<text x="81.7" y="61.8">P105</text>
<text x="228.7" y="61.2">Conn_02x14_Odd_Even</text>
<text x="53.8" y="70.7">P102</text>
<text x="93.9" y="67.7" transform="rotate(-90 93.9 67.7)">+3.3V</text>
<text x="65.9" y="76.6" transform="rotate(-90 65.9 76.6)">+3.3V</text>
<text x="163" y="74.6">C104</text>
<text x="171.9" y="74.6">C108</text>
<text x="81.7" y="82.1">P106</text>
<text x="163" y="79.7">4.7nf</text>
<text x="172" y="79.7">100nf</text>
<text x="53.8" y="89.8">P103</text>
<text x="93.9" y="88.1" transform="rotate(-90 93.9 88.1)">+3.3V</text>
<text x="65.9" y="94.4" transform="rotate(-90 65.9 94.4)">+3.3V</text>
<text x="71.2" y="99.9">R?</text>
<text x="71.6" y="97.3">100R</text>
<text x="71.6" y="99.9">100R</text>
<text x="53.9" y="106.1" transform="rotate(-90 53.9 106.1)">CTRL_SIGNALS</text>
<text x="71.2" y="102.4">R?</text>
<text x="82.2" y="105.2">R102</text>
<text x="82.2" y="107.5">100k</text>
<text x="91.1" y="105.2">R103</text>
<text x="91.1" y="107.5">100k</text>
<text x="163" y="106.3">C105</text>
<text x="171.9" y="106.3">C109</text>
<text x="163" y="111.4">4.7nf</text>
<text x="172" y="111.4">100nf</text>
<text x="32.3" y="114.6">+3.3V</text>
<text x="97.9" y="118.9">R?</text>
<text x="98.2" y="116.4">100R</text>
<text x="98.2" y="118.9">100R</text>
<text x="208.7" y="116.5">C111</text>
<text x="36.5" y="124.2">R110</text>
<text x="76.6" y="124">100R</text>
<text x="97.9" y="121.5">R?</text>
<text x="180.4" y="124.9" transform="rotate(-90 180.4 124.9)">+3.3V</text>
<text x="208.8" y="121.6">100nf</text>
<text x="36.3" y="126.5">0R</text>
<text x="57.7" y="128.1" transform="rotate(-90 57.7 128.1)">K101</text>
<text x="75.4" y="126.5">R101</text>
<text x="86.8" y="129.2">100n</text>
<text x="95.7" y="129.2">C101</text>
<text x="189.9" y="130" transform="rotate(-90 189.9 130)">2k2</text>
<text x="192.5" y="130" transform="rotate(-90 192.5 130)">2k2</text>
<text x="195" y="130" transform="rotate(-90 195 130)">2k2</text>
<text x="197.5" y="130" transform="rotate(-90 197.5 130)">10k</text>
<text x="171.9" y="136.7">100R</text>
<text x="188.6" y="135.7" transform="rotate(-90 188.6 135.7)">R106</text>
<text x="191.2" y="135.7" transform="rotate(-90 191.2 135.7)">R107</text>
<text x="193.7" y="135.7" transform="rotate(-90 193.7 135.7)">R108</text>
<text x="196.3" y="135.7" transform="rotate(-90 196.3 135.7)">R109</text>
<text x="58.6" y="138.4">6</text>
<text x="171.6" y="141.8">R?</text>
<text x="171.6" y="139.2">R?</text>
<text x="171.9" y="141.8">100R</text>
<text x="171.9" y="139.2">100R</text>
<text x="171.6" y="146.9">R?</text>
<text x="171.6" y="144.3">R?</text>
<text x="171.9" y="144.3">100R</text>
<text x="207.1" y="149" transform="rotate(-90 207.1 149)">+3.3V</text>
<text x="213.5" y="149.4">R?</text>
<text x="213.8" y="146.9">100R</text>
<text x="71" y="153.3" transform="rotate(-90 71 153.3)">+3.3V</text>
<text x="182" y="150.8">C110</text>
<text x="191.1" y="150.8">100n</text>
<text x="160.4" y="162.2">C102</text>
<text x="160.5" y="167.3">100nf</text>
<text x="169.3" y="162.2">C106</text>
<text x="169.4" y="167.3">100nf</text>
</g>
<g font-size="1.8" fill="#840000">
<text x="64.3" y="22.9">1</text>
<text x="64.3" y="27.9">3</text>
<text x="64.3" y="30.5">2</text>
<text x="64.3" y="33">4</text>
<text x="55.6" y="37.6" transform="rotate(-90 55.6 37.6)">6</text>
<text x="58.2" y="37.6" transform="rotate(-90 58.2 37.6)">5</text>
<text x="58.6" y="53.3">2</text>
<text x="58.6" y="50.8">3</text>
<text x="58.6" y="48.3">4</text>
<text x="58.6" y="55.9">1</text>
<text x="86.5" y="64.8">3</text>
<text x="86.5" y="62.2">4</text>
<text x="233.8" y="63.5">1</text>
<text x="242.7" y="63.5">2</text>
<text x="58.6" y="71.1">4</text>
<text x="86.5" y="69.8">1</text>
<text x="86.5" y="67.3">2</text>
<text x="233.8" y="66">3</text>
<text x="233.8" y="68.6">5</text>
<text x="233.8" y="71.1">7</text>
<text x="242.7" y="66">4</text>
<text x="242.7" y="68.6">6</text>
<text x="242.7" y="71.1">8</text>
<text x="58.6" y="76.2">2</text>
<text x="58.6" y="73.7">3</text>
<text x="233.3" y="76.2">11</text>
<text x="233.8" y="73.7">9</text>
<text x="242.2" y="73.7">10</text>
<text x="242.2" y="76.2">12</text>
<text x="58.6" y="78.7">1</text>
<text x="86.5" y="82.5">4</text>
<text x="233.3" y="78.7">13</text>
<text x="233.3" y="81.3">15</text>
<text x="233.3" y="83.8">17</text>
<text x="242.2" y="78.7">14</text>
<text x="242.2" y="81.3">16</text>
<text x="242.2" y="83.8">18</text>
<text x="86.5" y="87.6">2</text>
<text x="86.5" y="85.1">3</text>
<text x="233.3" y="86.4">19</text>
<text x="233.3" y="88.9">21</text>
<text x="242.2" y="86.4">20</text>
<text x="242.2" y="88.9">22</text>
<text x="58.6" y="91.4">1</text>
<text x="58.6" y="94">2</text>
<text x="86.5" y="90.2">1</text>
<text x="233.3" y="91.4">23</text>
<text x="233.3" y="94">25</text>
<text x="242.2" y="91.4">24</text>
<text x="242.2" y="94">26</text>
<text x="58.6" y="96.5">3</text>
<text x="58.6" y="99.1">4</text>
<text x="58.6" y="101.6">5</text>
<text x="233.3" y="96.5">27</text>
<text x="242.2" y="96.5">28</text>
<text x="58.6" y="104.1">6</text>
<text x="58.6" y="106.7">7</text>
<text x="58.6" y="123.2">1</text>
<text x="58.6" y="125.7">2</text>
<text x="58.6" y="128.3">3</text>
<text x="224.9" y="135.9">5</text>
<text x="224.9" y="133.3">6</text>
<text x="58.6" y="143.5">4</text>
<text x="58.6" y="141">5</text>
<text x="224.9" y="143.5">2</text>
<text x="224.9" y="141">3</text>
<text x="224.9" y="138.4">4</text>
<text x="58.6" y="148.6">2</text>
<text x="58.6" y="146">3</text>
<text x="224.9" y="146">1</text>
<text x="58.6" y="151.1">1</text>
</g>
<g font-size="1.8" fill="#848400">
<text x="161.5" y="32.6">EN_GATE</text>
<text x="133.5" y="39">PHASE_CURRENT_1_ADC</text>
<text x="140.9" y="36.4">PHASE_V_1_ADC</text>
<text x="176.8" y="39">PHASE_CURRENT_1_ADC</text>
<text x="230.1" y="39">12vgatedrive</text>
<text x="143.3" y="47.9">FAULT_RESET</text>
<text x="181.9" y="47.9">FAULT_RESET</text>
<text x="251.7" y="65.7">12vgatedrive</text>
<text x="79" y="70.7">RX</text>
<text x="79" y="68.2">TX</text>
<text x="114.6" y="70.7">USART1_RX</text>
<text x="114.6" y="68.2">USART1_TX</text>
<text x="133.5" y="70.7">PHASE_CURRENT_2_ADC</text>
<text x="140.9" y="68.2">PHASE_V_2_ADC</text>
<text x="176.8" y="70.7">PHASE_CURRENT_2_ADC</text>
<text x="51.1" y="77.1">TX</text>
<text x="114.6" y="77.1">USART3_TX</text>
<text x="205.8" y="77.1">PHASE_CURRENT_1_ADC</text>
<text x="249.2" y="74.5">FAULT_RESET</text>
<text x="249.2" y="77.1">EN_GATE</text>
<text x="249.2" y="72">12vbuck_SENSE</text>
<text x="51.1" y="79.6">RX</text>
<text x="114.6" y="79.6">USART3_RX</text>
<text x="75.2" y="88.5">SDA_TX</text>
<text x="114.6" y="88.5">SDA_2</text>
<text x="205.8" y="87.2">PHASE_CURRENT_2_ADC</text>
<text x="249.2" y="89.8">FET_TEMP_SENSE</text>
<text x="75.2" y="91.1">SCL_RX</text>
<text x="114.6" y="91.1">SCL_2</text>
<text x="249.2" y="94.9">PHASE_CURRENT_3_ADC</text>
<text x="40.9" y="97.4">adc_throttle</text>
<text x="40.9" y="99.9">adc_brake</text>
<text x="114.6" y="97.4">ADC_THROTTLE</text>
<text x="114.6" y="99.9">ADC_BRAKE</text>
<text x="140.9" y="99.9">PHASE_V_3_ADC</text>
<text x="35.8" y="105">brake_cutoff_sw</text>
<text x="40.9" y="102.5">reverse_sw</text>
<text x="133.5" y="102.5">PHASE_CURRENT_3_ADC</text>
<text x="176.8" y="102.5">PHASE_CURRENT_3_ADC</text>
<text x="114.6" y="110.1">DAC1_ADC</text>
<text x="114.6" y="112.6">DAC2_ADC</text>
<text x="211.1" y="110.1">12vbuck_SENSE</text>
<text x="114.6" y="116.5">reverse_sw</text>
<text x="114.6" y="119">brake_cutoff_sw</text>
<text x="159.7" y="127.9">12vbuck_SENSE</text>
<text x="114.6" y="143.1">SPI3_SCK</text>
<text x="114.6" y="140.6">SPI3_MISO</text>
<text x="114.6" y="138">SPI3_NSS</text>
<text x="114.6" y="145.7">SPI3_MOSI</text>
<text x="114.6" y="150.7">AUX1_PWM</text>
<text x="114.6" y="153.3">AUX2_PWM</text>
<text x="161.5" y="153.3">FET_TEMP_SENSE</text>
<text x="123.4" y="174.9">AUX1_PWM</text>
<text x="123.4" y="177.4">AUX2_PWM</text>
</g>
<text font-size="1.8" fill="#840084" x="35.8" y="129.2">NO_PLACE</text>
<g font-size="1.8">
<text x="29.2" y="165.2">logic_power</text>
<text x="121.9" y="165.2">aux_outputs</text>
<text x="121.9" y="184.5">auxilary.sch</text>
<text x="29.2" y="188.3">logic_supply.sch</text>
</g>
<g font-size="1.4" fill="#008484">
<text x="91.4" y="28.9">22R</text>
<text x="96.1" y="27.5">R104</text>
<text x="91.4" y="31.5">22R</text>
<text x="96.1" y="30">R105</text>
<text x="52.9" y="60.4">CANBUS</text>
<text x="79.8" y="74.4">Serial1/tim4</text>
<text x="53.5" y="83.3">Serial3</text>
<text x="82.7" y="94.7">I2C</text>
<text x="55.1" y="128.4" transform="rotate(-90 55.1 128.4)">SERVO</text>
</g>
<g font-size="1.4">
<text x="81.3" y="48.4">sheet5B3977DF</text>
<text x="81.3" y="57.2">CAN.sch</text>
</g>
</svg>
